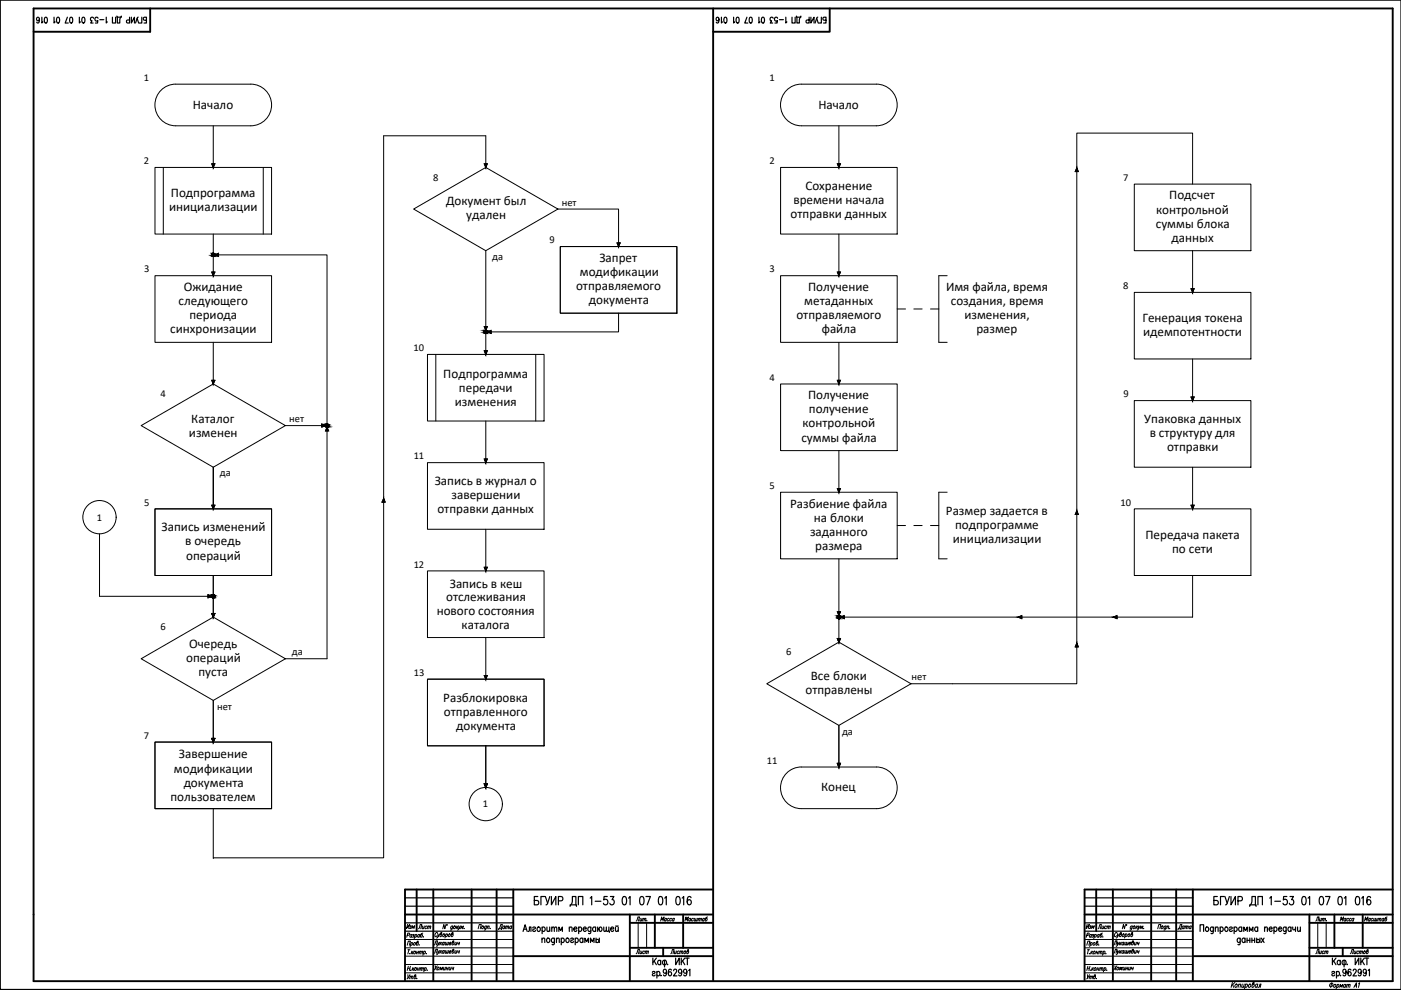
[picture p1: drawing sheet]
<svg xmlns="http://www.w3.org/2000/svg" width="297mm" height="210mm" viewBox="0 0 297 210" stroke-linecap="round" stroke-linejoin="round" font-family="sans-serif">
<!-- layer: KONTUR -->
<path d="M.1 0h296.9v209.8h-296.9z" fill="none" stroke="#000" stroke-width=".25"/>
<g fill="none" stroke="#000" stroke-width=".4">
<path d="M7.1 1.8h288.2v206.2h-288.2zM31.8 1.8v4.9h-24.7M151.2 1.8v206.2M175.9 1.8v4.9h-24.7M85.9 193.9h65.3M88.3 188.6v8.8M91.9 188.6v19.4M100 188.6v19.4M105.3 188.6v19.4M108.8 188.6v19.4M133.5 195.7h17.7M133.5 193.9v14.1"/>
<path d="M138.8 193.9v7.1M144.8 193.9v7.1M151.2 188.6h-65.3v19.4M230 193.9h65.3M232.4 188.6v8.8M236 188.6v19.4M244.1 188.6v19.4M249.4 188.6v19.4M252.9 188.6v19.4M277.6 193.9v14.1M277.6 195.7h17.7M282.9 193.9v7.1"/>
<path d="M288.9 193.9v7.1M295.3 188.6h-65.3v19.4M108.8 202.7h42.4M133.5 201h17.7M140.6 201v1.7M252.9 202.7h42.4M277.6 201h17.7M284.7 201v1.7"/>
</g>
<g fill="none" stroke="#000" stroke-width=".21">
<path d="M85.9 199.2h22.9M135.3 195.7v5.3M137.1 195.7v5.3M230 199.2h22.9M279.4 195.7v5.3M281.2 195.7v5.3M85.9 202.7h22.9M85.9 201h22.9M85.9 206.3h22.9M85.9 204.5h22.9M230 202.7h22.9M230 201h22.9"/>
<path d="M230 206.3h22.9M230 204.5h22.9"/>
</g>
<g fill="none" stroke="#000" stroke-width=".21">
<path d="M86.3 198.3h.4l.1-.4-.3-.1-.3 .9M86.4 196l-.2 .9 .7-.9-.3 .9M86.9 196.3h.3l-.2 .2M87.1 196.5v.3h-.3M87.2 200l.1-.2a.26 .26 0 0 1 .2 .4 .26 .26 0 0 1-.4 .1M87.2 199.8l-.3 .9M87.3 196.9l.2-.6 .1 .4 .3-.4-.1 .6M87.3 198.3v-.1a.27 .27 0 0 0-.4 .1 .27 .27 0 0 0 .3 .4v-.1M87.4 198.1l-.2 .6M87.5 198.2h.3l-.2 .2M87.7 198.4v.2l-.3 .1M87.8 200l.1-.2a.26 .26 0 0 1 .2 .4 .26 .26 0 0 1-.4 .1z"/>
<path d="M88 198.3l.2-.2a.27 .27 0 0 1 .1 .4 .27 .27 0 0 1-.4 .1M88.1 198.1l-.3 .9M88.5 199.8a.25 .25 0 0 1 .2 .4 .25 .25 0 0 1-.4 .1l.1-.7 .3-.1-.4 .5M88.7 196.9l.4-.9h.3l-.2 .9M89 198.3l-.1-.1a.27 .27 0 0 0-.4 .1 .27 .27 0 0 0 .3 .4l.1-.1M89 198.1l-.2 .6M89.6 196.3l-.1 .6 .3-.2M89.6 197.8l-.3 .2-.1 .6a.25 .25 0 0 0 .3-.1 .25 .25 0 0 0-.2-.3l-.1 .1M89.8 198.6h.1M90 196.3l-.2 .6M90.5 196.5v-.1a.27 .27 0 0 0-.4 .1 .27 .27 0 0 0 .2 .4l.1-.1M90.7 196.5l.3-.1-.1 .5"/>
<path d="M90.7 196.3l-.1 .6M91 196.5l.3-.1-.1 .5M92.8 197.9v-.1a.27 .27 0 0 0-.4-.1 .27 .27 0 0 0-.1 .3v.6h.1l.2-.2M92.8 198l.1 .6 .3-.6M92.8 199.8l.1 .6 .3-.6M92.9 198.6l-.3 .3M93.4 199.8l-.2 .6M93.5 198a.26 .26 0 0 1 .2 .4 .26 .26 0 0 1-.4 0l.1-.6 .2-.1-.3 .4M93.7 199.8l-.4 .4M93.9 198.1l.2-.1a.27 .27 0 0 1 .1 .4 .27 .27 0 0 1-.4 .1zM94.2 199.9v-.1a.29 .29 0 0 0-.4 .2 .29 .29 0 0 0 .1 .4l.2-.2M94.2 199.8l-.1 .6"/>
<path d="M94.5 199.8l-.1 .5 .3-.1M94.5 198.1l.2-.1a.27 .27 0 0 1 .1 .4 .27 .27 0 0 1-.3 .1M94.5 196l-.2 .9-.2-.9-.2 .9M94.6 198l-.3 .9M94.7 196v.2zM94.8 199.8l-.1 .5 .3-.1M95.1 199.8l-.1 .6M95.2 198h.1a.27 .27 0 0 1 .1 .4 .27 .27 0 0 1-.3 .1zM95.9 198a.26 .26 0 0 1 .2 .4 .26 .26 0 0 1-.4 0l.1-.6 .2-.1-.3 .4M96 196.5l-.1-.1a.27 .27 0 0 0-.3 .1 .27 .27 0 0 0 .2 .4l.1-.1M96 196.3l-.2 .8-.3 .1M96.1 199.8a.25 .25 0 0 1 .1 .4 .25 .25 0 0 1-.4 0l.2-.6 .2-.1-.3 .4"/>
<path d="M96.2 196.5l.2-.2a.27 .27 0 0 1 .1 .4 .27 .27 0 0 1-.4 .1zM96.5 199.8l-.1 .5 .4-.1M96.9 196.3l-.2 .6M96.9 199.8l-.2 .6M96.9 196.6l.2 .3M97.1 199.8l-.1 .3 .4-.1M97.2 196.3l-.5 .4M97.3 196.3v.6l.3-.6M97.3 196.9l-.3 .3M97.4 199.8l-.1 .6M97.6 196.9l.2-.6 .1 .5 .4-.5-.2 .6M98.4 196.8h.1"/>
<path d="M101.4 196.9l.2-.9h.5l-.3 .9M102.2 196.5l.1-.2a.27 .27 0 0 1 .2 .4 .27 .27 0 0 1-.4 .1zM103.1 196.5v-.1a.25 .25 0 0 0-.4 .1 .25 .25 0 0 0 .3 .4v-.1M103.2 196.3l-.3 .8-.2 .1M103.4 196.5l.3-.1-.1 .5M103.4 196.3l-.1 .6M103.9 196.8h.1M105.7 197.1v-.2h.6v.2M105.8 196.9l.4-.9h.3l-.2 .9M107 196.5v-.1a.3 .3 0 0 0-.4 .1 .3 .3 0 0 0 .2 .4l.1-.1M107 196.3l-.1 .6M107.2 196.5l.4-.1-.2 .5"/>
<path d="M107.3 196.3l-.2 .6M107.6 196.5l.3-.1-.1 .5M108.5 196.5l-.1-.1a.3 .3 0 0 0-.3 .1 .3 .3 0 0 0 .1 .4l.2-.1M108.5 196.3l-.1 .6M134.9 195.3l.4-.9h.3l-.2 .9M135.8 194.7l-.1 .5 .3-.1M136.1 194.7l-.1 .6M136.3 194.9l.3-.2-.1 .6M136.4 194.7l-.2 .6M136.6 194.9l.4-.2-.2 .6M137.1 195.2h.1M140.1 195.3l.2-.9 .1 .6 .4-.6-.2 .9"/>
<path d="M141.3 194.8a.24 .24 0 0 0-.4 .1 .24 .24 0 0 0 .2 .3h.1M141.3 194.7l-.1 .6M141.9 194.8a.24 .24 0 0 0-.4 .1 .24 .24 0 0 0 .2 .3h.1M142.4 194.8a.24 .24 0 0 0-.4 .1 .24 .24 0 0 0 .2 .3h.1M143 194.8a.24 .24 0 0 0-.4 .1 .24 .24 0 0 0 .2 .3h.1M143 194.7l-.2 .6M145.2 195.3l.2-.9 .1 .6 .5-.6-.3 .9M146.4 194.8a.24 .24 0 0 0-.4 .1 .24 .24 0 0 0 .3 .3M146.5 194.7l-.2 .6M147 194.8v-.1a.26 .26 0 0 0-.4 .2 .26 .26 0 0 0 .3 .3M147.3 194.7l-.2 .5 .4-.1M147.6 194.7l-.1 .5 .3-.1"/>
<path d="M147.9 194.7l-.2 .6M148.1 194.9l.3-.2-.1 .6M148.1 194.7l-.1 .6M148.4 194.9l.3-.2-.1 .6M149.3 194.8a.24 .24 0 0 0-.4 .1 .24 .24 0 0 0 .3 .3M149.4 194.7l-.2 .6M150 194.4l-.3 .1-.2 .7a.25 .25 0 0 0 .4-.1 .25 .25 0 0 0-.2-.4l-.1 .1M230.4 198.3h.4l.1-.4-.4-.1-.2 .9M230.5 196l-.2 .9 .6-.9-.2 .9M231 196.3h.3l-.2 .2M231.2 196.5v.3h-.3M231.2 200l.2-.2a.26 .26 0 0 1 .1 .4 .26 .26 0 0 1-.4 .1"/>
<path d="M231.3 199.8l-.3 .9M231.4 196.9l.2-.6 .1 .4 .3-.4-.2 .6M231.4 198.3v-.1a.27 .27 0 0 0-.4 .1 .27 .27 0 0 0 .2 .4l.1-.1M231.4 198.1l-.1 .6M231.6 198.2h.3l-.2 .2M231.8 198.4v.2l-.3 .1M231.8 200l.2-.2a.26 .26 0 0 1 .1 .4 .26 .26 0 0 1-.4 .1zM232.1 198.3l.2-.2a.27 .27 0 0 1 .1 .4 .27 .27 0 0 1-.4 .1M232.1 198.1l-.2 .9M232.6 199.8a.27 .27 0 0 1 .1 .4 .27 .27 0 0 1-.3 .1l.1-.7 .2-.1-.3 .5M232.8 196.9l.4-.9h.3l-.2 .9M233.1 198.3l-.1-.1a.27 .27 0 0 0-.4 .1 .27 .27 0 0 0 .3 .4l.1-.1"/>
<path d="M233.1 198.1l-.2 .6M233.7 196.3l-.1 .6 .3-.2M233.7 197.8l-.3 .2-.2 .6a.25 .25 0 0 0 .4-.1 .25 .25 0 0 0-.2-.3l-.1 .1M233.8 198.6h.1M234 196.3l-.1 .6M234.6 196.5v-.1a.27 .27 0 0 0-.4 .1 .27 .27 0 0 0 .2 .4l.1-.1M234.8 196.5l.3-.1-.1 .5M234.8 196.3l-.1 .6M235.1 196.5l.3-.1-.1 .5M236.9 197.9l-.1-.1a.27 .27 0 0 0-.3-.1 .27 .27 0 0 0-.2 .3v.6h.2l.2-.2M236.9 198l.1 .6 .3-.6M236.9 199.8l.1 .6 .3-.6"/>
<path d="M237 198.6l-.3 .3M237.5 199.8l-.2 .6M237.6 198a.28 .28 0 0 1 .1 .4 .28 .28 0 0 1-.3 .1l.1-.7 .2-.1-.3 .4M237.8 199.8l-.5 .4M238 198.1l.2-.1a.27 .27 0 0 1 .1 .4 .27 .27 0 0 1-.4 .1zM238.3 199.9l-.1-.1a.29 .29 0 0 0-.3 .2 .29 .29 0 0 0 .1 .4l.2-.2M238.3 199.8l-.1 .6M238.6 199.8l-.2 .5 .4-.1M238.6 198.1l.2-.1a.27 .27 0 0 1 .1 .4 .27 .27 0 0 1-.4 .1M238.6 196l-.2 .9-.2-.9-.2 .9M238.7 198l-.3 .9M238.8 196v.2z"/>
<path d="M238.9 199.8l-.1 .5 .3-.1M239.2 199.8l-.2 .6M239.2 198.1l.2-.1a.27 .27 0 0 1 .1 .4 .27 .27 0 0 1-.4 .1zM240 198a.26 .26 0 0 1 .2 .4 .26 .26 0 0 1-.5 0l.2-.6 .2-.1-.3 .4M240.1 196.5l-.1-.1a.25 .25 0 0 0-.3 .1 .25 .25 0 0 0 .2 .4l.1-.1M240.1 196.3l-.3 .8-.2 .1M240.1 199.8a.25 .25 0 0 1 .2 .4 .25 .25 0 0 1-.4 0l.2-.6 .2-.1v.2l-.3 .2M240.3 196.5l.2-.2a.27 .27 0 0 1 .1 .4 .27 .27 0 0 1-.4 .1zM240.6 199.8l-.1 .5 .3-.1M240.9 196.3l-.1 .6M241 199.8l-.2 .6M241 196.6l.1 .3"/>
<path d="M241.2 199.8l-.1 .3 .4-.1M241.3 196.3l-.5 .4M241.4 196.3v.6l.3-.6M241.4 196.9l-.3 .3M241.5 199.8l-.1 .6M241.7 196.9l.2-.6 .1 .5 .3-.5-.1 .6M242.5 196.8h.1M245.5 196.9l.2-.9h.4l-.2 .9M246.3 196.5l.1-.2a.27 .27 0 0 1 .2 .4 .27 .27 0 0 1-.4 .1zM247.2 196.5v-.1a.25 .25 0 0 0-.4 .1 .25 .25 0 0 0 .2 .4l.1-.1M247.3 196.3l-.3 .8-.3 .1M247.5 196.5l.3-.1-.1 .5"/>
<path d="M247.5 196.3l-.1 .6M248 196.8h.1M249.7 197.1l.1-.2h.6v.2M249.8 196.9l.4-.9h.4l-.2 .9M251.1 196.5l-.1-.1a.3 .3 0 0 0-.3 .1 .3 .3 0 0 0 .1 .4l.2-.1M251.1 196.3l-.1 .6M251.3 196.5l.3-.1-.1 .5M251.4 196.3l-.2 .6M251.6 196.5l.4-.1-.2 .5M252.6 196.5l-.1-.1a.3 .3 0 0 0-.3 .1 .3 .3 0 0 0 .1 .4l.2-.1M252.6 196.3l-.2 .6M279 195.3l.3-.9h.4l-.3 .9"/>
<path d="M279.9 194.7l-.2 .5 .4-.1M280.2 194.7l-.2 .6M280.4 194.9l.3-.2-.1 .6M280.4 194.7l-.1 .6M280.7 194.9l.3-.2-.1 .6M281.2 195.2h.1M284.1 195.3l.3-.9 .1 .6 .4-.6-.3 .9M285.4 194.8a.24 .24 0 0 0-.4 .1 .24 .24 0 0 0 .2 .3h.1M285.4 194.7l-.2 .6M286 194.8l-.1-.1a.26 .26 0 0 0-.3 .2 .26 .26 0 0 0 .2 .3h.1M286.5 194.8a.24 .24 0 0 0-.4 .1 .24 .24 0 0 0 .2 .3h.1M287 194.8a.24 .24 0 0 0-.4 .1 .24 .24 0 0 0 .3 .3"/>
<path d="M287.1 194.7l-.2 .6M289.3 195.3l.2-.9 .1 .6 .4-.6-.2 .9M290.5 194.8a.24 .24 0 0 0-.4 .1 .24 .24 0 0 0 .2 .3h.1M290.6 194.7l-.2 .6M291.1 194.8v-.1a.26 .26 0 0 0-.4 .2 .26 .26 0 0 0 .2 .3h.1M291.3 194.7l-.1 .5 .3-.1M291.7 194.7l-.2 .5 .4-.1M292 194.7l-.2 .6M292.2 194.9l.3-.2-.1 .6M292.2 194.7l-.1 .6M292.5 194.9l.3-.2-.1 .6M293.4 194.8a.24 .24 0 0 0-.4 .1 .24 .24 0 0 0 .2 .3h.1"/>
<path d="M293.5 194.7l-.2 .6M294.1 194.4l-.3 .1-.2 .7a.25 .25 0 0 0 .4-.1 .25 .25 0 0 0-.2-.4l-.1 .1M86.3 200.4l.3-.9h.4l-.2 .9M86.5 205.3h.4M86.5 201.4h.4M86.5 206.7v.7M86.6 204.9l-.3 .9M86.7 201.4l-.2 .9M86.9 202.2h.1M86.9 206.7l-.6 .8M86.9 207.1l.4-.1-.1 .5M87 207l-.2 .5"/>
<path d="M87 204.9l-.2 .9M87.1 205.7h.1M87.3 207.1l.3-.1-.1 .5M87.3 201.7l-.1 .6M87.4 201.9l.1 .4M87.5 205.2l-.2 .6M87.6 205.4l.1 .4M87.6 201.7l-.4 .4M87.8 201.8l.1-.1a.27 .27 0 0 1 .2 .3 .27 .27 0 0 1-.4 .1zM87.8 205.2l-.4 .4M88 205.3l.1-.1a.27 .27 0 0 1 .2 .4 .27 .27 0 0 1-.4 0zM88 207a.25 .25 0 0 1 .2 .3 .25 .25 0 0 1-.4 .1l.1-.7h.2l-.3 .4"/>
<path d="M88.4 207.4h.1M88.3 202h.4M88.4 201.7l-.1 .6M88.5 205.5h.4M88.6 205.2l-.2 .6M88.8 201.7l-.2 .6M88.9 200.3h.1M88.9 205.2l-.1 .6M89 201.8l.3-.1-.1 .6M89 201.7l-.1 .6M89.2 205.3l.3-.1-.1 .6M89.2 205.2l-.2 .6"/>
<path d="M89.3 201.8l.3-.1-.1 .6M89.5 205.3l.3-.1-.1 .6M89.9 201.8l.1-.1a.27 .27 0 0 1 .2 .3 .27 .27 0 0 1-.4 .1M89.9 201.7l-.2 .8M90.1 205.3l.1-.1a.27 .27 0 0 1 .2 .3 .27 .27 0 0 1-.4 .1M90.1 205.2l-.3 .9M90.4 202.2h.1M90.6 205.7h.1M92.1 200.4l.3-.9h.4l-.3 .9M92.1 202.1l.3-.9h.4l-.3 .9M92.3 204.8l.2 .9M92.7 204.8l-.6 .9"/>
<path d="M92.8 205.2l.1-.1a.27 .27 0 0 1 .2 .3 .27 .27 0 0 1-.4 .1zM92.8 201.5l.1 .6 .3-.6M92.9 200.4l-.3 .3M92.9 202.1l-.3 .3M93.3 205.7l.1-.6 .1 .4 .3-.4-.1 .6M93.4 201.5l-.2 .6M93.4 200l.2 .4M93.4 201.8l.2 .3M93.7 201.5l-.4 .5M94.1 205.1l-.1 .5 .3-.1M94.2 201.7a.25 .25 0 0 0-.4 0 .25 .25 0 0 0 .2 .4l.1-.1M94.2 201.5l-.1 .6"/>
<path d="M94.5 205.1l-.2 .6M94.5 201.5l-.1 .6 .3-.1M94.6 205.4h.4M94.7 205.1l-.2 .6M94.8 201.5l-.1 .6 .3-.1M95 205.1l-.1 .6M95.1 201.5l-.1 .6M95.3 200h.3l.1-.1a.25 .25 0 0 0-.4 .1 .25 .25 0 0 0 .2 .3l.1-.1M95.3 201.8h.3l.1-.2a.25 .25 0 0 0-.4 .1 .25 .25 0 0 0 .2 .4l.1-.1M95.3 205.1l-.1 .5 .3-.1M95.6 205.1l-.1 .6M95.9 205.1v.3l.3-.1"/>
<path d="M96.1 201.5a.25 .25 0 0 1 .1 .4 .25 .25 0 0 1-.4 .1l.2-.7 .2-.1v.3l-.3 .2M96.2 205.1l-.1 .6M96.5 201.5l-.1 .6 .4-.1M96.9 201.5l-.2 .6M97.1 201.5v.4l.3-.2M97.4 201.5l-.1 .6M134.9 202.2l.4-.9h.3l-.2 .9M135.8 201.6l-.1 .6 .3-.2M136.1 201.6l-.1 .6M136.7 201.8l-.1-.1a.27 .27 0 0 0-.3 .1 .27 .27 0 0 0 .2 .4l.1-.1M136.9 201.8l.3-.1-.1 .5M136.9 201.6l-.2 .6"/>
<path d="M137.2 201.8l.3-.1-.1 .5M142.2 202.2l.4-.9h.3l-.2 .9M143.1 201.6l-.1 .6 .3-.2M143.4 201.6l-.1 .6M144 201.8v-.1a.27 .27 0 0 0-.4 .1 .27 .27 0 0 0 .2 .4l.1-.1M144.2 201.8l.3-.1-.1 .5M144.2 201.6l-.1 .6M144.5 201.8l.3-.1-.1 .5M145.1 201.8l.1-.2a.27 .27 0 0 1 .2 .4 .27 .27 0 0 1-.4 .1zM145.8 201.6a.26 .26 0 0 1 .2 .4 .26 .26 0 0 1-.4 0l.2-.6 .2-.1v.2l-.3 .3M230.4 200.4l.2-.9h.5l-.2 .9M230.5 205.3h.5"/>
<path d="M230.6 206.7v.7M230.6 201.4h.4M230.6 204.9l-.2 .9M230.8 201.4l-.3 .9M231 202.2h.1M231 206.7l-.6 .8M231 207.1l.3-.1-.1 .5M231.1 207l-.2 .5M231.1 204.9l-.2 .9M231.2 205.7h.1M231.3 207.1l.4-.1-.2 .5M231.4 201.7l-.2 .6"/>
<path d="M231.5 201.9l.1 .4M231.6 205.2l-.2 .6M231.6 205.4l.2 .4M231.7 201.7l-.4 .4M231.9 205.2l-.4 .4M232 201.7a.27 .27 0 0 1 .2 .3 .27 .27 0 0 1-.4 .1zM232 205.3l.2-.1a.27 .27 0 0 1 .2 .4 .27 .27 0 0 1-.4 0zM232.1 207a.25 .25 0 0 1 .2 .3 .25 .25 0 0 1-.5 .1l.2-.7h.2l-.3 .4M232.5 207.4h.1M232.4 202h.4M232.5 201.7l-.2 .6M232.6 205.5h.4"/>
<path d="M232.7 205.2l-.2 .6M232.8 201.7l-.1 .6M233 200.3h.1M233 205.2l-.1 .6M233.1 201.8l.3-.1-.1 .6M233.1 201.7l-.2 .6M233.2 205.3l.4-.1-.2 .6M233.3 205.2l-.2 .6M233.4 201.8l.3-.1-.1 .6M233.5 205.3l.4-.1-.1 .6M233.9 201.8l.2-.1a.27 .27 0 0 1 .2 .3 .27 .27 0 0 1-.4 .1M234 201.7l-.3 .8"/>
<path d="M234.1 205.3l.2-.1a.27 .27 0 0 1 .1 .3 .27 .27 0 0 1-.4 .1M234.2 205.2l-.3 .9M234.5 202.2h.1M234.7 205.7h.1M236.1 200.4l.4-.9h.3l-.2 .9M236.1 202.1l.4-.9h.3l-.2 .9M236.4 204.8l.2 .9M236.8 204.8l-.7 .9M236.9 205.2l.1-.1a.27 .27 0 0 1 .2 .3 .27 .27 0 0 1-.4 .1zM236.9 201.5l.1 .6 .3-.6M237 200.4l-.3 .3M237 202.1l-.3 .3"/>
<path d="M237.3 205.7l.2-.6 .1 .4 .3-.4-.1 .6M237.5 201.5l-.2 .6M237.5 200l.1 .4M237.5 201.8l.1 .3M237.8 201.5l-.5 .5M238.2 205.1l-.1 .5 .3-.1M238.3 201.7a.25 .25 0 0 0-.4 0 .25 .25 0 0 0 .2 .4l.1-.1M238.3 201.5l-.1 .6M238.5 205.1l-.1 .6M238.6 201.5l-.2 .6 .4-.1M238.7 205.4h.4M238.8 205.1l-.2 .6"/>
<path d="M238.9 201.5l-.1 .6 .3-.1M239.1 205.1l-.1 .6M239.2 201.5l-.2 .6M239.3 200h.4v-.1a.25 .25 0 0 0-.3 .1 .25 .25 0 0 0 .2 .3l.1-.1M239.3 201.8h.4v-.2a.25 .25 0 0 0-.3 .1 .25 .25 0 0 0 .2 .4l.1-.1M239.4 205.1l-.1 .5 .3-.1M239.7 205.1l-.1 .6M240 205.1l-.1 .3 .3-.1M240.1 201.5a.25 .25 0 0 1 .2 .4 .25 .25 0 0 1-.4 .1l.2-.7 .2-.1v.3l-.3 .2M240.3 205.1l-.2 .6M240.6 201.5l-.1 .6 .3-.1M241 201.5l-.2 .6"/>
<path d="M241.2 201.5v.4l.3-.2M241.5 201.5l-.1 .6M261.3 208.3l-.3 1.1M261.4 208.7l.1 .7M261.8 208.3l-.7 .7M261.9 208.8l.2-.2a.32 .32 0 0 1 .2 .5 .32 .32 0 0 1-.5 .1zM262.6 208.8l.3-.2 .1 .1-.1 .7M262.7 208.6l-.2 .8M263.4 208.6l-.1 .7 .1 .1 .3-.2M263.8 208.6l-.2 .8M264.1 208.8l.2-.2a.32 .32 0 0 1 .1 .5 .32 .32 0 0 1-.4 .1M264.1 208.6l-.3 1.1"/>
<path d="M264.8 208.8l.2-.2a.32 .32 0 0 1 .2 .5 .32 .32 0 0 1-.5 .1zM265.7 208.6a.33 .33 0 0 1 .2 .5 .33 .33 0 0 1-.5 .1l.2-.8 .3-.1-.1 .2-.3 .3M266.6 208.8v-.1a.35 .35 0 0 0-.4 .2 .35 .35 0 0 0 .1 .5l.2-.2M266.7 208.6l-.2 .8M266.8 209.4l.1-.1 .2-.7h.3l-.2 .8M279 202.2l.3-.9h.4l-.3 .9M279.9 201.6l-.2 .6 .4-.2M280.2 201.6l-.2 .6M280.8 201.8l-.1-.1a.27 .27 0 0 0-.3 .1 .27 .27 0 0 0 .2 .4l.1-.1M280.9 201.8l.4-.1-.2 .5M281 201.6l-.2 .6M281.3 201.8l.3-.1-.1 .5"/>
<path d="M282.4 208.4l-.3 1M282.8 208.8l.2-.1a.29 .29 0 0 1 .2 .4 .29 .29 0 0 1-.4 .1zM283.5 208.8l.2-.1a.29 .29 0 0 1 .1 .4 .29 .29 0 0 1-.4 .1M283.5 208.7l-.2 1M284 209.4l.2-.7 .1 .5 .4-.5-.2 .7M285.3 208.8v-.1a.32 .32 0 0 0-.4 .2 .32 .32 0 0 0 .1 .5l.2-.2M285.3 208.7l-.1 .7M285.6 208.9l.3-.2-.1 .7M285.6 208.7l-.1 .7M285.9 208.9l.4-.2-.2 .7M286.3 202.2l.3-.9h.4l-.2 .9M287 209.4l.6-1v1"/>
<path d="M287.2 201.6l-.2 .6 .4-.2M287.2 209h.4M287.5 201.6l-.1 .6M288.1 208.6l.2-.2-.3 1M288.1 201.8l-.1-.1a.27 .27 0 0 0-.3 .1 .27 .27 0 0 0 .2 .4l.1-.1M288.3 201.8l.3-.1-.1 .5M288.3 201.6l-.2 .6M288.6 201.8l.3-.1-.1 .5M289.2 201.8l.1-.2a.27 .27 0 0 1 .2 .4 .27 .27 0 0 1-.4 .1zM289.9 201.6a.26 .26 0 0 1 .2 .4 .26 .26 0 0 1-.4 0l.1-.6 .3-.1-.1 .2-.3 .3"/>
<circle cx="282.2" cy="208.8" r=".38"/>
</g>
<!-- layer: 0 -->
<path d="M85.9 197.4h22.9M85.9 195.7h22.9M85.9 192.1h22.9M85.9 190.4h22.9M230 197.4h22.9M230 195.7h22.9M230 192.1h22.9M230 190.4h22.9M277.6 208h.1" fill="none" stroke="#000" stroke-width=".25"/>
<g fill="none" stroke="#000" stroke-width=".21">
<path d="M33.9 19.4a4.4 4.4 0 0 1 3.4-1.6h15.9a4.4 4.4 0 0 1 4.4 4.5 4.4 4.4 0 0 1-4.4 4.4h-15.9a4.4 4.4 0 0 1-4-2.6 4.4 4.4 0 0 1 .6-4.7zM169.9 17.8a4.4 4.4 0 0 0-4.4 4.5 4.4 4.4 0 0 0 4.4 4.4M169.9 17.8h15.9a4.4 4.4 0 0 1 4.4 4.5 4.4 4.4 0 0 1-4.4 4.4h-15.9M32.9 35.5h24.7v14.1h-24.7zM34.6 35.5v14.1M45.2 26.7v8.8l.4-.8h-.7l.3 .8M55.8 35.5v14.1M103 35.5l-.3-.8h.6l-.3 .8v-6.7h-21.7v153.1h-36.1M165.5 35.5h24.7v14.1h-24.7zM177.9 26.7v8.8l.3-.8h-.7l.4 .8M228.3 35.6l.3 .8h-.6zM240.5 39h24.7v14.2h-24.7z"/>
<path d="M252.9 39v-10.8h-24.6v116.8h-35.1M32.9 58.5h24.7v14.1h-24.7zM45.2 54v4.5l.4-.8h-.7l.3 .8M45.2 54h24.1v36.2M45.2 49.6v4.4M45.6 54l.7-.3v.7zM87.7 44.3l15.3-8.8 15.3 8.8-15.3 8.9zM103 53.2v17.2h28.1v-4M118.3 44.3h12.8v8M118.8 52.3h24.7v14.1h-24.7zM130.8 51.5h.7l-.4 .8zM165.5 58.5h24.7v14.1h-24.7z"/>
<path d="M177.9 49.6v8.9l.3-.8h-.7l.4 .8M200.8 58.5h-1.8v14.1h1.8M252.9 53.2v8.8l.3-.8h-.7l.4 .8M45.2 72.6v8.8l.4-.8h-.7l.3 .8M90.6 75.1h24.8v14.2h-24.8zM92.4 75.1v14.2M102.7 69.3h.6l-.3 .7zM103 70.7v4.4l.3-.7h-.6l.3 .7M103.3 70.4l.8-.4v.7zM113.6 75.1v14.2M177.9 72.6v8.8l.3-.8h-.7l.4 .8M190.2 65.5h1.8"/>
<path d="M193.8 65.5h1.7M197.3 65.5h1.7M240.5 62h24.7v14.1h-24.7zM252.9 76.1v8.8l.3-.7h-.7l.4 .7M29.9 90.2l15.3-8.8 15.3 8.8-15.3 8.9zM60.5 90.2h8.8M68.2 89.9l.8 .3-.8 .4zM69.3 90.6l.4 .8h-.7zM69.3 90.2v49.5h-8.8M90.6 98.1h24.8v14.1h-24.8zM103 89.3v8.8l.3-.8h-.6l.3 .8M165.5 81.4h24.7v14.1h-24.7z"/>
<path d="M177.9 95.5v8.9l.3-.8h-.7l.4 .8M240.5 84.9h24.7v14.2h-24.7zM252.9 99.1v8.8l.3-.8h-.7l.4 .8M21.1 113.2v13.2h24.1M32.9 107.9h24.7v14.1h-24.7zM44.9 107.1h.7l-.4 .8zM45.2 107.9v-8.8v8.8M81.3 105.7l.4 .8h-.7zM103 112.2v8.8l.3-.7h-.6l.3 .7M165.5 104.4h24.7v14.1h-24.7zM177.9 118.5v17.6l.3-.7M190.2 111.4h1.8"/>
<path d="M193.8 111.4h1.7M197.3 111.4h1.7M200.8 104.4h-1.8v14.1h1.8M228.3 108.3l.3 .8h-.6zM240.5 107.9h24.7v14.1h-24.7zM29.9 139.7l15.3-8.9 15.3 8.9-15.3 8.8zM44.1 126.1l.8 .3-.8 .4zM45.2 122v8.8l.4-.7h-.7l.3 .7M90.6 121h24.8v14.2h-24.8zM103 135.2v8.8l.3-.8h-.6l.3 .8M177.5 135.4h.7l-.3 .7zM177.5 129.7h.7l-.3 .8z"/>
<path d="M178.2 135.4h-.7l.4 .7M178.2 130.8l.8-.3v.7zM215.9 130.8l.7-.3v.7zM228.3 136.4l.3 .8h-.6zM236 130.8l.8-.3v.7zM252.9 122v8.8h-75M32.9 157.3h24.7v14.2h-24.7zM45.2 148.5v8.8l.4-.7h-.7l.3 .7M90.6 144h24.8v14.1h-24.8zM103 158.1v8.9l.3-.8h-.6l.3 .8M162.6 145l15.3-8.9 15.3 8.9-15.3 8.8zM177.9 153.8v8.8l.3-.7h-.7l.4 .7"/>
<path d="M45.2 171.5v10.5M169.9 162.6a4.4 4.4 0 0 0-4.4 4.4 4.4 4.4 0 0 0 4.4 4.5M169.9 162.6h15.9a4.4 4.4 0 0 1 4.4 4.4 4.4 4.4 0 0 1-4.4 4.5h-15.9"/>
<circle cx="45.2" cy="54" r=".35"/>
<circle cx="103" cy="70.4" r=".35"/>
<circle cx="69.3" cy="90.2" r=".35"/>
<circle cx="21.1" cy="109.7" r="3.5"/>
<circle cx="45.2" cy="126.4" r=".35"/>
<circle cx="177.9" cy="130.8" r=".35"/>
<circle cx="103" cy="170.5" r="3.5"/>
</g>
<g fill="#000" stroke="#000" stroke-width=".21">
<path d="M45.1 53.7h.1zM45.2 54.4h.1zM102.9 70h.1zM103 70.7h.1zM69.2 89.9h.1zM69.3 90.6h.2zM45.1 126.1h.1zM45.2 126.8h.1zM177.7 130.5h.2zM177.9 131.2h.1z"/>
<path d="M44.9 34.7h.3v.8zM45.2 34.7v.8l.4-.8z"/>
<path d="M102.7 34.7h.3v.8zM103 34.7v.8l.3-.8z"/>
<path d="M177.5 34.7h.4v.8zM177.9 34.7v.8l.3-.8z"/>
<path d="M228.3 35.6v.8h.3zM228.3 35.6v.8h-.3z"/>
<path d="M44.9 57.7h.3v.8zM45.2 57.7v.8l.4-.8z"/>
<path d="M45.1 53.7h.1zM45 53.7h.2z"/>
<path d="M45 53.7l.2 .1zM45 53.8h.2z"/>
<path d="M45 53.8h.2zM45 53.8h.2z"/>
<path d="M45 53.8l.2 .1zM45 53.8l.2 .1z"/>
<path d="M44.9 53.9h.3zM44.9 53.9h.3z"/>
<path d="M44.9 53.9l.3 .1zM44.9 53.9l.3 .1z"/>
<path d="M44.9 54h.3zM44.9 54h.3z"/>
<path d="M44.9 54l.3 .1zM44.9 54l.3 .1z"/>
<path d="M44.9 54.1l.3 .1zM44.9 54.1l.3 .1z"/>
<path d="M44.9 54.2h.3zM44.9 54.2h.3z"/>
<path d="M44.9 54.2l.3 .1zM44.9 54.2l.3 .1z"/>
<path d="M45 54.3h.2zM45 54.3h.2z"/>
<path d="M45 54.3h.2zM45 54.3h.2z"/>
<path d="M45 54.3l.2 .1zM45 54.3l.2 .1z"/>
<path d="M45.1 54.4h.1zM45.1 54.4h.1z"/>
<path d="M45.2 53.7h.1zM45.2 53.7h.1z"/>
<path d="M45.2 53.7h.2zM45.2 53.7h.2z"/>
<path d="M45.2 53.7l.3 .1zM45.2 53.7l.3 .1z"/>
<path d="M45.2 54.3h.2zM45.2 54.3l.1 .1z"/>
<path d="M45.2 53.8h.3zM45.2 53.8h.3z"/>
<path d="M45.2 54.3h.3zM45.2 54.3h.2z"/>
<path d="M45.2 53.8l.3 .1zM45.2 53.8l.3 .1z"/>
<path d="M45.2 54.3h.3zM45.2 54.3h.3z"/>
<path d="M45.2 53.9h.4zM45.2 53.9h.4z"/>
<path d="M45.2 54.2h.3zM45.2 54.2l.3 .1z"/>
<path d="M45.2 53.9l.4 .1zM45.2 53.9l.4 .1z"/>
<path d="M45.2 54.2h.4zM45.2 54.2h.3z"/>
<path d="M45.2 54h.4zM45.2 54h.4z"/>
<path d="M45.2 54.1h.4zM45.2 54.1l.4 .1z"/>
<path d="M45.2 54h.4zM45.2 54l.4 .1z"/>
<path d="M45.6 54l.7-.3v.3zM45.6 54l.7 .4v-.4z"/>
<path d="M130.8 51.5h.3v.8zM131.1 51.5v.8l.4-.8z"/>
<path d="M177.5 57.7h.4v.8zM177.9 57.7v.8l.3-.8z"/>
<path d="M102.7 74.4h.3v.7zM103 74.4v.7l.3-.7z"/>
<path d="M102.7 69.3h.3v.7zM103 69.3v.7l.3-.7z"/>
<path d="M102.9 70l.1 .1zM102.8 70.1h.2z"/>
<path d="M102.8 70.1h.2zM102.8 70.1h.2z"/>
<path d="M102.8 70.1h.2zM102.7 70.1h.3z"/>
<path d="M102.7 70.1l.3 .1zM102.7 70.1l.3 .1z"/>
<path d="M102.7 70.2l.3 .1zM102.7 70.2l.3 .1z"/>
<path d="M102.7 70.3h.3zM102.7 70.3h.3z"/>
<path d="M102.6 70.3l.4 .1zM102.6 70.3l.4 .1z"/>
<path d="M102.6 70.4h.4zM102.6 70.4h.4z"/>
<path d="M102.6 70.4l.4 .1zM102.6 70.4l.4 .1z"/>
<path d="M102.7 70.5l.3 .1zM102.7 70.5l.3 .1z"/>
<path d="M102.7 70.6h.3zM102.7 70.6h.3z"/>
<path d="M102.7 70.6h.3zM102.7 70.6h.3z"/>
<path d="M102.8 70.6l.2 .1zM102.8 70.6l.2 .1z"/>
<path d="M102.8 70.7h.2zM102.8 70.7h.2z"/>
<path d="M102.9 70.7h.1zM102.9 70.7h.1z"/>
<path d="M103 70h.1zM103 70h.1z"/>
<path d="M103 70l.2 .1zM103 70l.2 .1z"/>
<path d="M103 70.1h.2zM103 70.1h.2z"/>
<path d="M103 70.7h.2zM103 70.7h.1z"/>
<path d="M103 70.1h.3zM103 70.1h.3z"/>
<path d="M103 70.6h.2zM103 70.6l.2 .1z"/>
<path d="M103 70.1l.3 .1zM103 70.1l.3 .1z"/>
<path d="M103 70.6h.3zM103 70.6h.2z"/>
<path d="M103 70.2l.3 .1zM103 70.2l.3 .1z"/>
<path d="M103 70.6h.3zM103 70.6h.3z"/>
<path d="M103 70.3h.3zM103 70.3h.3z"/>
<path d="M103 70.5h.3zM103 70.5l.3 .1z"/>
<path d="M103 70.3l.3 .1zM103 70.3l.3 .1z"/>
<path d="M103 70.4h.3zM103 70.4h.3z"/>
<path d="M103 70.4h.3zM103 70.4l.3 .1z"/>
<path d="M103.3 70.4l.8-.4v.4zM103.3 70.4l.8 .3v-.3z"/>
<path d="M252.5 61.2h.4v.8zM252.9 61.2v.8l.3-.8z"/>
<path d="M44.9 80.6h.3v.8zM45.2 80.6v.8l.4-.8z"/>
<path d="M68.2 89.9l.8 .3h-.8zM68.2 90.2v.4l.8-.4z"/>
<path d="M69.2 89.9h.1zM69.2 89.9h.1z"/>
<path d="M69.2 89.9l.1 .1zM69.1 90h.2z"/>
<path d="M69.1 90h.2zM69.1 90h.2z"/>
<path d="M69.1 90l.2 .1zM69.1 90l.2 .1z"/>
<path d="M69 90.1h.3zM69 90.1h.3z"/>
<path d="M69 90.1l.3 .1zM69 90.1l.3 .1z"/>
<path d="M69 90.2h.3zM69 90.2h.3z"/>
<path d="M69 90.2l.3 .1zM69 90.2l.3 .1z"/>
<path d="M69 90.3l.3 .1zM69 90.3l.3 .1z"/>
<path d="M69 90.4h.3zM69 90.4h.3z"/>
<path d="M69 90.4l.3 .1zM69 90.4l.3 .1z"/>
<path d="M69.1 90.5h.2zM69.1 90.5h.2z"/>
<path d="M69.1 90.5h.2zM69.1 90.5h.2z"/>
<path d="M69.2 90.5l.1 .1zM69.2 90.5l.1 .1z"/>
<path d="M69.2 90.6h.1zM69.2 90.6h.1z"/>
<path d="M69.3 89.9h.2zM69.3 89.9h.2z"/>
<path d="M69.3 89.9h.2zM69.3 89.9h.2z"/>
<path d="M69.3 89.9l.3 .1zM69.3 89.9l.3 .1z"/>
<path d="M69.3 90.5h.2zM69.3 90.5l.2 .1z"/>
<path d="M69.3 90h.3zM69.3 90h.3z"/>
<path d="M69.3 90.5h.3zM69.3 90.5h.2z"/>
<path d="M69.3 90l.3 .1zM69.3 90l.3 .1z"/>
<path d="M69.3 90.5h.3zM69.3 90.5h.3z"/>
<path d="M69.3 90.1h.4zM69.3 90.1h.4z"/>
<path d="M69.3 90.4h.3zM69.3 90.4l.3 .1z"/>
<path d="M69.3 90.1l.4 .1zM69.3 90.1l.4 .1z"/>
<path d="M69.3 90.4h.4zM69.3 90.4h.3z"/>
<path d="M69.3 90.6v.8h.4zM69.3 90.6v.8h-.3z"/>
<path d="M69.3 90.2h.4zM69.3 90.2h.4z"/>
<path d="M69.3 90.3h.4zM69.3 90.3l.4 .1z"/>
<path d="M69.3 90.2h.4zM69.3 90.2l.4 .1z"/>
<path d="M102.7 97.3h.3v.8zM103 97.3v.8l.3-.8z"/>
<path d="M177.5 80.6h.4v.8zM177.9 80.6v.8l.3-.8z"/>
<path d="M252.5 84.2h.4v.7zM252.9 84.2v.7l.3-.7z"/>
<path d="M44.9 107.1h.3v.8zM45.2 107.1v.8l.4-.8z"/>
<path d="M81.3 105.7v.8h.4zM81.3 105.7v.8h-.3z"/>
<path d="M177.5 103.6h.4v.8zM177.9 103.6v.8l.3-.8z"/>
<path d="M228.3 108.3v.8h.3zM228.3 108.3v.8h-.3z"/>
<path d="M252.5 107.1h.4v.8zM252.9 107.1v.8l.3-.8z"/>
<path d="M44.1 126.1l.8 .3h-.8zM44.1 126.4v.4l.8-.4z"/>
<path d="M44.9 130.1h.3v.7zM45.2 130.1v.7l.4-.7z"/>
<path d="M44.9 130.1h.3v.7zM45.2 130.1v.7l.4-.7z"/>
<path d="M45.1 126.1h.1zM45 126.1h.2z"/>
<path d="M45 126.1l.2 .1zM45 126.2h.2z"/>
<path d="M45 126.2h.2zM45 126.2h.2z"/>
<path d="M45 126.2l.2 .1zM45 126.2l.2 .1z"/>
<path d="M44.9 126.3h.3zM44.9 126.3h.3z"/>
<path d="M44.9 126.3l.3 .1zM44.9 126.3l.3 .1z"/>
<path d="M44.9 126.4h.3zM44.9 126.4h.3z"/>
<path d="M44.9 126.4l.3 .1zM44.9 126.4l.3 .1z"/>
<path d="M44.9 126.5l.3 .1zM44.9 126.5l.3 .1z"/>
<path d="M44.9 126.6h.3zM44.9 126.6h.3z"/>
<path d="M44.9 126.6l.3 .1zM44.9 126.6l.3 .1z"/>
<path d="M45 126.7h.2zM45 126.7h.2z"/>
<path d="M45 126.7h.2zM45 126.7h.2z"/>
<path d="M45 126.7l.2 .1zM45 126.7l.2 .1z"/>
<path d="M45.1 126.8h.1zM45.1 126.8h.1z"/>
<path d="M45.2 126.1h.1zM45.2 126.1h.1z"/>
<path d="M45.2 126.1h.2zM45.2 126.1h.2z"/>
<path d="M45.2 126.1l.3 .1zM45.2 126.1l.3 .1z"/>
<path d="M45.2 126.7h.2zM45.2 126.7l.1 .1z"/>
<path d="M45.2 126.2h.3zM45.2 126.2h.3z"/>
<path d="M45.2 126.7h.3zM45.2 126.7h.2z"/>
<path d="M45.2 126.2l.3 .1zM45.2 126.2l.3 .1z"/>
<path d="M45.2 126.7h.3zM45.2 126.7h.3z"/>
<path d="M45.2 126.3h.4zM45.2 126.3h.4z"/>
<path d="M45.2 126.6h.3zM45.2 126.6l.3 .1z"/>
<path d="M45.2 126.3l.4 .1zM45.2 126.3l.4 .1z"/>
<path d="M45.2 126.6h.4zM45.2 126.6h.3z"/>
<path d="M45.2 126.4h.4zM45.2 126.4h.4z"/>
<path d="M45.2 126.5h.4zM45.2 126.5l.4 .1z"/>
<path d="M45.2 126.4h.4zM45.2 126.4l.4 .1z"/>
<path d="M102.7 120.3h.3v.7zM103 120.3v.7l.3-.7z"/>
<path d="M177.5 135.4h.4v.7zM177.9 135.4v.7l.3-.7z"/>
<path d="M177.5 135.4h.4v.7zM177.9 135.4v.7l.3-.7z"/>
<path d="M177.5 129.7h.4v.8zM177.9 129.7v.8l.3-.8z"/>
<path d="M177.7 130.5h.2zM177.7 130.5h.2z"/>
<path d="M177.7 130.5l.2 .1zM177.7 130.5l.2 .1z"/>
<path d="M177.6 130.6h.3zM177.6 130.6h.3z"/>
<path d="M177.6 130.6l.3 .1zM177.6 130.6l.3 .1z"/>
<path d="M177.6 130.7h.3zM177.6 130.7h.3z"/>
<path d="M177.5 130.7l.4 .1zM177.5 130.7l.4 .1z"/>
<path d="M177.5 130.8h.4zM177.5 130.8h.4z"/>
<path d="M177.5 130.8l.4 .1zM177.5 130.8l.4 .1z"/>
<path d="M177.5 130.9l.4 .1zM177.5 130.9l.4 .1z"/>
<path d="M177.5 131h.4zM177.5 131h.4z"/>
<path d="M177.6 131l.3 .1zM177.6 131l.3 .1z"/>
<path d="M177.6 131.1h.3zM177.6 131.1h.3z"/>
<path d="M177.6 131.1l.3 .1zM177.6 131.1l.3 .1z"/>
<path d="M177.7 131.2h.2zM177.7 131.2h.2z"/>
<path d="M177.7 131.2h.2zM177.7 131.2h.2z"/>
<path d="M177.9 130.5h.1zM177.9 130.5h.1z"/>
<path d="M177.9 130.5h.1zM177.9 130.5h.1z"/>
<path d="M177.9 130.5l.2 .1zM177.9 130.5l.2 .1z"/>
<path d="M177.9 131.2h.1zM177.9 131.2h.1z"/>
<path d="M177.9 130.6h.2zM177.9 130.6h.2z"/>
<path d="M177.9 131.1h.2zM177.9 131.1l.1 .1z"/>
<path d="M177.9 130.6l.3 .1zM177.9 130.6l.3 .1z"/>
<path d="M177.9 131.1h.2zM177.9 131.1h.2z"/>
<path d="M177.9 130.7h.3zM177.9 130.7h.3z"/>
<path d="M177.9 131h.3zM177.9 131l.2 .1z"/>
<path d="M177.9 130.7l.3 .1zM177.9 130.7l.3 .1z"/>
<path d="M177.9 131h.3zM177.9 131h.3z"/>
<path d="M177.9 130.8h.3zM177.9 130.8h.3z"/>
<path d="M177.9 130.8l.3 .1zM177.9 130.8l.3 .1z"/>
<path d="M177.9 130.9h.3zM177.9 130.9l.3 .1z"/>
<path d="M178.2 130.8l.8-.3v.3zM178.2 130.8l.8 .4v-.4z"/>
<path d="M215.9 130.8l.7-.3v.3zM215.9 130.8l.7 .4v-.4z"/>
<path d="M228.3 136.4v.8h.3zM228.3 136.4v.8h-.3z"/>
<path d="M236 130.8l.8-.3v.3zM236 130.8l.8 .4v-.4z"/>
<path d="M44.9 156.6h.3v.7zM45.2 156.6v.7l.4-.7z"/>
<path d="M44.9 156.6h.3v.7zM45.2 156.6v.7l.4-.7z"/>
<path d="M102.7 143.2h.3v.8zM103 143.2v.8l.3-.8z"/>
<path d="M102.7 166.2h.3v.8zM103 166.2v.8l.3-.8z"/>
<path d="M102.7 166.2h.3v.8zM103 166.2v.8l.3-.8z"/>
<path d="M177.5 161.9h.4v.7zM177.9 161.9v.7l.3-.7z"/>
<path d="M177.5 161.9h.4v.7zM177.9 161.9v.7l.3-.7z"/>
</g>
<g fill="none" stroke="#000" stroke-width=".25">
<path d="M8.4 4.1l-.2 .3a.33 .33 0 0 1-.5-.4 .33 .33 0 0 1 .6-.2l-.1 1-.2 .1-.2-.2M8.9 3.6v1.3l.2-.3M9.5 3.7l.2-.1a.69 .69 0 0 1 .4 .7 .69 .69 0 0 1-.4 .6l-.3-.5zM11.5 3.6v1.3l.2-.3M12.1 3.7l.2-.1a.69 .69 0 0 1 .3 .7 .69 .69 0 0 1-.3 .6l-.3-.5zM14.3 3.6l-.5 1.3h.7M14.9 3.7l.1-.1a.69 .69 0 0 1 .4 .7 .69 .69 0 0 1-.4 .6l-.2-.5zM16.8 3.6v1.3l.3-.3M17.5 3.7l.1-.1a.69 .69 0 0 1 .4 .7 .69 .69 0 0 1-.4 .6l-.3-.5zM19.8 3.9a.36 .36 0 0 0-.6 0 .36 .36 0 0 0 .3 .5l-.3 .5h.5M20.8 3.9a.37 .37 0 0 0-.5-.1 .37 .37 0 0 0-.1 .5 .37 .37 0 0 0 .5 .1v.5h-.5M21.2 4.2h.8"/>
<path d="M22.5 3.6v1.3l.3-.3M23.8 3.6v1.3h.7v-1.3M24.8 3.4v.2h.9v-.2M24.9 3.6v1.3h.5v-.7l.2-.6M27.5 3.6v1.3l-.6-.1v-.5l.6-.1M27.9 3.6v1.3l.6-1.3v1.3M29.1 3.9l.3 1M29.3 3.6l-.2 .3-.4 1M30.1 3.6v1.3h-.6M31 4.3l-.5-.1-.1-.4 .6-.2v1.3h-.5M152.4 4.1l-.1 .3a.33 .33 0 0 1-.5-.4 .33 .33 0 0 1 .6-.2l-.1 1-.2 .1-.2-.2M153 3.6v1.3l.2-.3"/>
<path d="M153.6 3.7l.2-.1a.69 .69 0 0 1 .3 .7 .69 .69 0 0 1-.3 .6l-.3-.5zM155.5 3.6v1.3l.3-.3M156.2 3.7l.1-.1a.7 .7 0 0 1 0 1.3l-.2-.5zM158.4 3.6l-.5 1.3h.7M159 3.7l.1-.1a.69 .69 0 0 1 .4 .7 .69 .69 0 0 1-.4 .6l-.3-.5zM160.9 3.6v1.3l.2-.3M161.6 3.7l.1-.1a.69 .69 0 0 1 .4 .7 .69 .69 0 0 1-.4 .6l-.3-.5zM163.9 3.9a.36 .36 0 0 0-.6 0 .36 .36 0 0 0 .3 .5l-.3 .5h.5M164.9 3.9a.37 .37 0 0 0-.6-.1 .37 .37 0 0 0 0 .5 .37 .37 0 0 0 .5 .1v.5h-.5M165.2 4.2h.9M166.6 3.6v1.3l.2-.3M167.9 3.6v1.3h.7v-1.3"/>
<path d="M168.9 3.4v.2h.9v-.2M169 3.6v1.3h.5v-.7l.2-.6M171.6 3.6v1.3l-.6-.1v-.5l.6-.1M171.9 3.6v1.3l.7-1.3v1.3M173.2 3.9l.3 1M173.4 3.6l-.2 .3-.4 1M174.1 3.6v1.3h-.5M175.1 4.3l-.5-.1-.1-.4 .6-.2v1.3h-.5M110.9 197.5l.4-1.4 .5 1.4M111.1 197h.5M112 197.5l.2-.1v-.9h.4v1M112.9 196.7l.3-.2 .3 .1v.3l-.5 .2-.1 .2 .3 .2 .3-.2"/>
<path d="M114 190.1h-.7v1.7h.8l.1-.3-.1-.5-.8-.1M114 196.6a.42 .42 0 0 1 .6 .4 .42 .42 0 0 1-.6 .4l-.1-.3zM114.9 199.2l.3-.3 .3 .1v.8M114.9 198.9v.9M114.9 196.7l.1-.1a.42 .42 0 0 1 .6 .4 .42 .42 0 0 1-.6 .4l-.1-.1M114.9 196.5v1.5M115.5 190.1h-.8v1.7M115.6 190.1l.5 1.4M116 196.5v.9l.3 .1 .3-.3M116 199a.42 .42 0 0 1 .6 .4 .42 .42 0 0 1-.6 .4l-.1-.4zM116.6 196.5v1M116.6 190.1l-.6 1.6-.2 .1"/>
<path d="M116.9 190.1v1.7l1-1.7v1.7M117 196.8l.2-.3 .3 .1v.9M117 196.5v1M117.5 196.8l.3-.3 .2 .1 .1 .9M117.5 199.1l-.1-.1a.42 .42 0 0 0-.5 .4 .42 .42 0 0 0 .5 .4l.1-.2M117.5 198.9v1.3l-.2 .1-.2-.1M118 199.2l.2-.3 .3 .1 .1 .8M118 198.9v.9M118.4 191l.8-.1 .1-.2-.1-.5-.8-.1v1.7M118.5 197.5v-1l.4 .8 .3-.8v1M119 199.1l.1-.1a.42 .42 0 0 1 .5 .4 .42 .42 0 0 1-.5 .4l-.1-.2M119 198.9v1.4"/>
<path d="M120.1 199a.42 .42 0 0 1 .6 .4 .42 .42 0 0 1-.6 .4l-.1-.4zM120.7 196.8l.3-.3 .2 .1 .1 .9M120.7 196.5v1M120.9 192.2v-.4h1.3v.4M121 199.1l.2-.2 .4 .2-.6 .3v.4h.4l.2-.2M121 191.8a1.86 1.86 0 0 0 .4-1.7h.7v1.7M121.7 196.9h.6l-.1-.3a.42 .42 0 0 0-.5 .4 .42 .42 0 0 0 .5 .4l.1-.1M122 199.1l.1-.1a.42 .42 0 0 1 .5 .4 .42 .42 0 0 1-.5 .4l-.1-.2M122 198.9v1.4M122.6 191.8v-1.7h1v1.7M122.7 196.7l.1-.1a.42 .42 0 0 1 .5 .4 .42 .42 0 0 1-.5 .4l-.1-.1M122.7 196.5v1.5"/>
<path d="M123.6 199.1l-.1-.1a.42 .42 0 0 0-.6 .4 .42 .42 0 0 0 .6 .4l.1-.2M123.6 198.9v.9M123.7 196.9h.6l-.1-.3a.42 .42 0 0 0-.6 .4 .42 .42 0 0 0 .6 .4l.1-.1M124 199.8v-.9l.4 .7 .4-.7v.9M125.1 190.4l.4-.3v1.7M125.2 199.8v-.9l.4 .7 .3-.7v.9M125.3 196.7l-.1-.1a.42 .42 0 0 0-.6 .4 .42 .42 0 0 0 .6 .4l.1-.1M125.3 196.5l-.1 1.3-.4 .1M126.2 191.1h1.2M126.3 196.7l-.1-.1a.42 .42 0 0 0-.6 .4 .42 .42 0 0 0 .6 .4l.1-.1M126.3 196.5v1M126.4 199.3a.35 .35 0 0 1 .5 0 .35 .35 0 0 1-.1 .5l-.4-.1"/>
<path d="M126.4 198.9v.9M126.7 197h.3l.2-.4a.41 .41 0 0 1 .4 .4 .41 .41 0 0 1-.4 .4l-.2-.4M126.7 196.5v1M127.1 198.9v.9M128 196.5l.1 .9 .2 .1 .3-.3M128.6 196.5v.9l.2 .1 .3-.3M128.8 190.1h-.7l-.1 .7a.54 .54 0 0 1 .7 .1 .54 .54 0 0 1 0 .7 .54 .54 0 0 1-.7 .1l-.1-.2M129.1 196.5l.1 1.2M129.4 190.1h.8l-.4 .6a.52 .52 0 0 1 .4 .8 .52 .52 0 0 1-.9 0M129.5 196.9h.6l-.1-.3a.42 .42 0 0 0-.5 .4 .42 .42 0 0 0 .5 .4l.1-.1M130.5 196.5v.9l.3 .1 .3-.3M130.6 196.3l.2 .1 .2-.1"/>
<path d="M131.1 196.5v1M132.1 190.2l.3-.1a1.16 1.16 0 0 1 0 1.7h-.1a1.28 1.28 0 0 1-.2-1.6zM133.3 190.4l.3-.3v1.7M135.8 190.2l.4-.1a1.16 1.16 0 0 1 0 1.7h-.2a1.31 1.31 0 0 1-.2-1.6zM137 190.1h.9l-.7 1.7M139.8 190.2l.3-.1a1.16 1.16 0 0 1 0 1.7h-.1a1.31 1.31 0 0 1-.2-1.6zM140.9 190.4l.4-.3v1.7M143.5 190.2l.3-.1a1.14 1.14 0 0 1 0 1.7h-.1a1.31 1.31 0 0 1-.2-1.6zM144.6 190.4l.4-.3v1.7M146.5 190.3a.38 .38 0 0 0-.6-.1l-.1 .2a1.16 1.16 0 0 0 .3 1.4 .52 .52 0 0 0 .5-.6 .52 .52 0 0 0-.7-.4l-.2 .5M254.4 197.5v-1.4h.8v1.4M255.7 196.6a.42 .42 0 0 1 .6 .4 .42 .42 0 0 1-.6 .4l-.1-.3z"/>
<path d="M257.2 196.7l-.1-.1a.42 .42 0 0 0-.5 .4 .42 .42 0 0 0 .5 .4l.1-.1M257.2 196.5v1.3l-.4 .1M257.7 196.8l.2-.3 .3 .1 .1 .9M257.7 196.5v1M258.1 190.1h-.7v1.7h.8l.1-.3-.1-.5-.8-.1M258.7 196.7l.1-.1a.42 .42 0 0 1 .5 .4 .42 .42 0 0 1-.5 .4l-.1-.1M258.7 196.5v1.5M259.6 190.1h-.8v1.7M259.7 190.1l.5 1.4M259.8 196.6a.42 .42 0 0 1 .6 .4 .42 .42 0 0 1-.6 .4l-.1-.3zM260.7 190.1l-.6 1.6-.3 .1M260.7 196.7l.2-.2 .3 .1v.3l-.5 .2v.2l.2 .2 .4-.2"/>
<path d="M261 190.1v1.7l.9-1.7v1.7M261.7 196.7l.1-.1a.42 .42 0 0 1 .5 .4 .42 .42 0 0 1-.5 .4l-.1-.1M261.7 196.5v1.5M262.5 191l.8-.1 .1-.2-.1-.5-.8-.1v1.7M262.9 199.1l-.1-.1a.42 .42 0 0 0-.5 .4 .42 .42 0 0 0 .5 .4l.1-.2M262.9 198.9v1.3l-.2 .1-.2-.1M263.3 196.7l-.1-.1a.42 .42 0 0 0-.6 .4 .42 .42 0 0 0 .6 .4l.1-.1M263.3 196.5v1M263.7 197.5v-1l.4 .8 .4-.8v1M264 199.1a.43 .43 0 0 0-.7 .1 .43 .43 0 0 0 .3 .6l.4-.2M264 198.9v.9M264.4 199.4h.6"/>
<path d="M264.4 198.9v.9M264.9 197.5v-1l.4 .8 .3-.8v1M265 192.2v-.4h1.3v.4M265 198.9v.9M265.1 191.8a1.86 1.86 0 0 0 .3-1.7h.8v1.7M265.4 199.4h.6M265.4 198.9v.9M266 198.9v.9M266.4 199.3a.35 .35 0 0 1 .6 0 .35 .35 0 0 1-.2 .5l-.4-.1M266.4 198.9v.9M266.7 196.7l-.2-.1a.42 .42 0 0 0-.5 .4 .42 .42 0 0 0 .5 .4l.2-.1M266.7 196.5v1"/>
<path d="M266.7 191.8v-1.7h.9v1.7M267.1 198.9v.9M267.4 198.9l.6 .9M268 198.9l-.6 .9M268.1 196.8l.3-.3 .3 .1v.9M268.1 196.5v1M269.1 196.9h.6l-.1-.3a.42 .42 0 0 0-.5 .4 .42 .42 0 0 0 .5 .4l.1-.1M269.2 190.4l.3-.3v1.7M270.1 196.7l.1-.1a.42 .42 0 0 1 .6 .4 .42 .42 0 0 1-.6 .4l-.1-.1M270.1 196.5v1.5M270.3 191.1h1.2M271.1 196.9h.6l-.1-.3a.42 .42 0 0 0-.5 .4 .42 .42 0 0 0 .5 .4l.1-.1"/>
<path d="M272.7 196.7l-.1-.1a.42 .42 0 0 0-.6 .4 .42 .42 0 0 0 .6 .4l.1-.1M272.7 196.5l-.1 1.3-.4 .1M272.8 190.1h-.6l-.1 .7a.54 .54 0 0 1 .7 .1 .54 .54 0 0 1 0 .7 .54 .54 0 0 1-.7 .1l-.1-.2M273.5 190.1h.7l-.4 .6a.52 .52 0 0 1 .5 .8 .52 .52 0 0 1-.9 0M273.7 196.7l-.1-.1a.42 .42 0 0 0-.5 .4 .42 .42 0 0 0 .5 .4l.1-.1M273.7 196.5v1M274.1 196.5l.1 .6 .5-.2M274.7 196.5v1M275.1 196.5l.1 .9 .2 .1 .3-.3M275.7 196.5v1M276.2 190.2l.3-.1a1.16 1.16 0 0 1 0 1.7h-.1a1.31 1.31 0 0 1-.2-1.6zM277.3 190.4l.4-.3v1.7"/>
<path d="M279.9 190.2l.3-.1a1.16 1.16 0 0 1 0 1.7h-.1a1.31 1.31 0 0 1-.2-1.6zM281 190.1h1l-.7 1.7M283.9 190.2l.3-.1a1.16 1.16 0 0 1 0 1.7h-.1a1.31 1.31 0 0 1-.2-1.6zM285 190.4l.3-.3v1.7M287.6 190.2l.3-.1a1.16 1.16 0 0 1 0 1.7h-.1a1.28 1.28 0 0 1-.2-1.6zM288.7 190.4l.3-.3v1.7M290.6 190.3a.38 .38 0 0 0-.6-.1l-.1 .2a1.16 1.16 0 0 0 .3 1.4 .52 .52 0 0 0 .5-.6 .52 .52 0 0 0-.7-.4l-.2 .5M138.3 206.2l.2-.2h.3v.3l-.4 .2-.1 .2 .2 .2 .4-.2M138.4 203.1v1.4M138.7 203.7l.5 .8M139.2 203.1l-.8 1M139.3 206.2l.1-.2a.42 .42 0 0 1 .5 .4 .42 .42 0 0 1-.5 .4l-.1-.1"/>
<path d="M139.3 206v1.4M140.1 203.8l-.1-.1a.42 .42 0 0 0-.6 .4 .42 .42 0 0 0 .6 .4l.1-.2M140.1 203.6v.9M140.1 206.8h.1M140.9 203.6v1.4M141.3 206l-.1 .3a.38 .38 0 0 1-.6-.4 .38 .38 0 0 1 .7-.2v.3a.69 .69 0 0 1-.4 .9l-.2-.2M141.5 204.4l.1 .1M142.3 205.7l-.3-.2a.85 .85 0 0 0 .1 1.4 .42 .42 0 0 0 .3-.5 .42 .42 0 0 0-.5-.3l-.2 .3M142.8 205.8l.2-.3 .4 .1 .1 .2-.7 1.1h.7M143.3 203.1v1.4l.7-1.4v1.4M144.4 203.1v1.4M144.5 206l-.1 .3a.38 .38 0 0 1-.6-.4 .38 .38 0 0 1 .7-.2v.3a.69 .69 0 0 1-.4 .9l-.2-.2"/>
<path d="M144.7 203.7l.5 .8M145.2 203.1l-.8 1M145.4 203.1h.7M145.6 206l-.1 .3a.38 .38 0 0 1-.6-.4 .38 .38 0 0 1 .7-.2v.3a.68 .68 0 0 1-.4 .9l-.2-.2M145.7 203.1v1.4M146 205.8l.3-.3v1.4M282.4 206.2l.2-.2h.3v.3l-.5 .2v.2l.2 .2 .4-.2M282.5 203.1v1.4M282.8 203.7l.4 .8M283.2 203.1l-.7 1M283.4 206.2l.1-.2a.42 .42 0 0 1 .5 .4 .42 .42 0 0 1-.5 .4l-.1-.1M283.4 206v1.4"/>
<path d="M284.2 203.8l-.1-.1a.42 .42 0 0 0-.6 .4 .42 .42 0 0 0 .6 .4l.1-.2M284.2 203.6v.9M284.2 206.8h.1M285 203.6v1.4M285.4 206l-.2 .3a.38 .38 0 0 1-.5-.4 .38 .38 0 0 1 .6-.2l.1 .3a.69 .69 0 0 1-.4 .9l-.2-.2M285.6 204.4l.1 .1M286.4 205.7l-.3-.2a.85 .85 0 0 0 0 1.4 .42 .42 0 0 0 .4-.5 .42 .42 0 0 0-.6-.3l-.1 .3M286.9 205.8l.2-.3 .3 .1 .2 .2-.8 1.1h.8M287.3 203.1v1.4l.8-1.4v1.4M288.5 203.1v1.4M288.6 206l-.1 .3a.38 .38 0 0 1-.6-.4 .38 .38 0 0 1 .7-.2v.3a.69 .69 0 0 1-.4 .9l-.2-.2M288.8 203.7l.5 .8"/>
<path d="M289.3 203.1l-.8 1M289.4 203.1h.8M289.7 206l-.2 .3a.38 .38 0 0 1-.5-.4 .38 .38 0 0 1 .7-.2v.3a.68 .68 0 0 1-.4 .9l-.2-.2M289.8 203.1v1.4M290.1 205.8l.3-.3v1.4"/>
<circle cx="140.9" cy="204.1" r=".48"/>
<circle cx="285" cy="204.1" r=".48"/>
</g>
<g font-size="2.8">
<text x="40.9" y="23.1">Начало</text>
<text x="173.5" y="23.1">Начало</text>
<text x="36.2" y="41.8">Подпрограмма</text>
<text x="170.8" y="40.3">Сохранение</text>
<text x="35.8" y="44.7">инициализации</text>
<text x="94.6" y="43.6">Документ был</text>
<text x="98.9" y="46.5">удален</text>
<text x="167.6" y="46.1">отправки данных</text>
<text x="168.2" y="43.2">времени начала</text>
<text x="245.1" y="45.3">контрольной</text>
<text x="247.9" y="42.2">Подсчет</text>
<text x="245.1" y="48.4">суммы блока</text>
<text x="248.4" y="51.3">данных</text>
<text x="122.9" y="58.6">модификации</text>
<text x="127.1" y="55.5">Запрет</text>
<text x="37.9" y="64.7">следующего</text>
<text x="39" y="61.7">Ожидание</text>
<text x="122.1" y="61.5">отправляемого</text>
<text x="124.9" y="64.5">документа</text>
<text x="170.5" y="64.6">метаданных</text>
<text x="171.3" y="61.7">Получение</text>
<text x="200.6" y="61.8">Имя файла, время</text>
<text x="201.6" y="64.7">создания, время</text>
<text x="36.1" y="70.6">синхронизации</text>
<text x="40.1" y="67.6">периода</text>
<text x="168.9" y="67.6">отправляемого</text>
<text x="174.2" y="70.6">файла</text>
<text x="204.5" y="67.7">изменения,</text>
<text x="207" y="70.6">размер</text>
<text x="242.2" y="68.2">Генерация токена</text>
<text x="242.4" y="71.2">идемпотентности</text>
<text x="94" y="80.1">Подпрограмма</text>
<text x="97.3" y="83.1">передачи</text>
<text x="40.6" y="89.6">Каталог</text>
<text x="96.4" y="86">изменения</text>
<text x="171.3" y="84.6">Получение</text>
<text x="171.5" y="87.5">получение</text>
<text x="242.6" y="89.7">Упаковка данных</text>
<text x="40.1" y="92.6">изменен</text>
<text x="169.9" y="93.6">суммы файла</text>
<text x="170.1" y="90.6">контрольной</text>
<text x="243.8" y="92.6">в структуру для</text>
<text x="247.4" y="95.6">отправки</text>
<text x="92.2" y="102.9">Запись в журнал о</text>
<text x="95.8" y="105.8">завершении</text>
<text x="167.5" y="107.6">Разбиение файла</text>
<text x="34.3" y="112.7">Запись изменений</text>
<text x="92.7" y="108.7">отправки данных</text>
<text x="171.7" y="113.7">заданного</text>
<text x="172.6" y="110.7">на блоки</text>
<text x="200.6" y="109.1">Размер задается в</text>
<text x="202.5" y="112.1">подпрограмме</text>
<text x="39.3" y="115.6">в очередь</text>
<text x="39.5" y="118.7">операций</text>
<text x="172.8" y="116.6">размера</text>
<text x="202" y="115">инициализации</text>
<text x="242.9" y="114.4">Передача пакета</text>
<text x="248.5" y="117.3">по сети</text>
<text x="95.4" y="124.6">Запись в кеш</text>
<text x="92.6" y="130.5">нового состояния</text>
<text x="94.6" y="127.5">отслеживания</text>
<text x="40.1" y="137.3">Очередь</text>
<text x="97.9" y="133.4">каталога</text>
<text x="39.5" y="140.4">операций</text>
<text x="42.1" y="143.3">пуста</text>
<text x="94" y="148.8">Разблокировка</text>
<text x="170.8" y="147.2">отправлены</text>
<text x="171.9" y="144.2">Все блоки</text>
<text x="94.1" y="151.8">отправленного</text>
<text x="96.7" y="154.7">документа</text>
<text x="37.9" y="160.8">Завершение</text>
<text x="36.9" y="163.9">модификации</text>
<text x="38.9" y="166.8">документа</text>
<text x="174.1" y="167.7">Конец</text>
<text x="36.1" y="169.7">пользователем</text>
</g>
<g font-size="2.2">
<text x="30.5" y="17.1">1</text>
<text x="163.1" y="17.1">1</text>
<text x="30.5" y="34.8">2</text>
<text x="163.2" y="34.8">2</text>
<text x="91.8" y="38.3">8</text>
<text x="238.2" y="38.3">7</text>
<text x="119.1" y="43.6">нет</text>
<text x="116.5" y="51.6">9</text>
<text x="30.5" y="57.7">3</text>
<text x="104.4" y="55.1">да</text>
<text x="163.2" y="57.7">3</text>
<text x="238.2" y="61.3">8</text>
<text x="87.7" y="74.4">10</text>
<text x="163.2" y="80.7">4</text>
<text x="34.1" y="84.2">4</text>
<text x="61.3" y="89.5">нет</text>
<text x="238.2" y="84.2">9</text>
<text x="46.6" y="101">да</text>
<text x="87.7" y="97.4">11</text>
<text x="30.5" y="107.2">5</text>
<text x="163.2" y="103.6">5</text>
<text x="237.5" y="107.2">10</text>
<text x="20.5" y="110.4">1</text>
<text x="87.7" y="120.3">12</text>
<text x="34.1" y="133.7">6</text>
<text x="61.9" y="138.8">да</text>
<text x="87.7" y="143.3">13</text>
<text x="166.7" y="139">6</text>
<text x="193.3" y="144.3">нет</text>
<text x="46" y="150.6">нет</text>
<text x="178.5" y="155.7">да</text>
<text x="30.5" y="156.6">7</text>
<text x="162.6" y="161.9">11</text>
<text x="102.4" y="171.2">1</text>
</g>
</svg>
